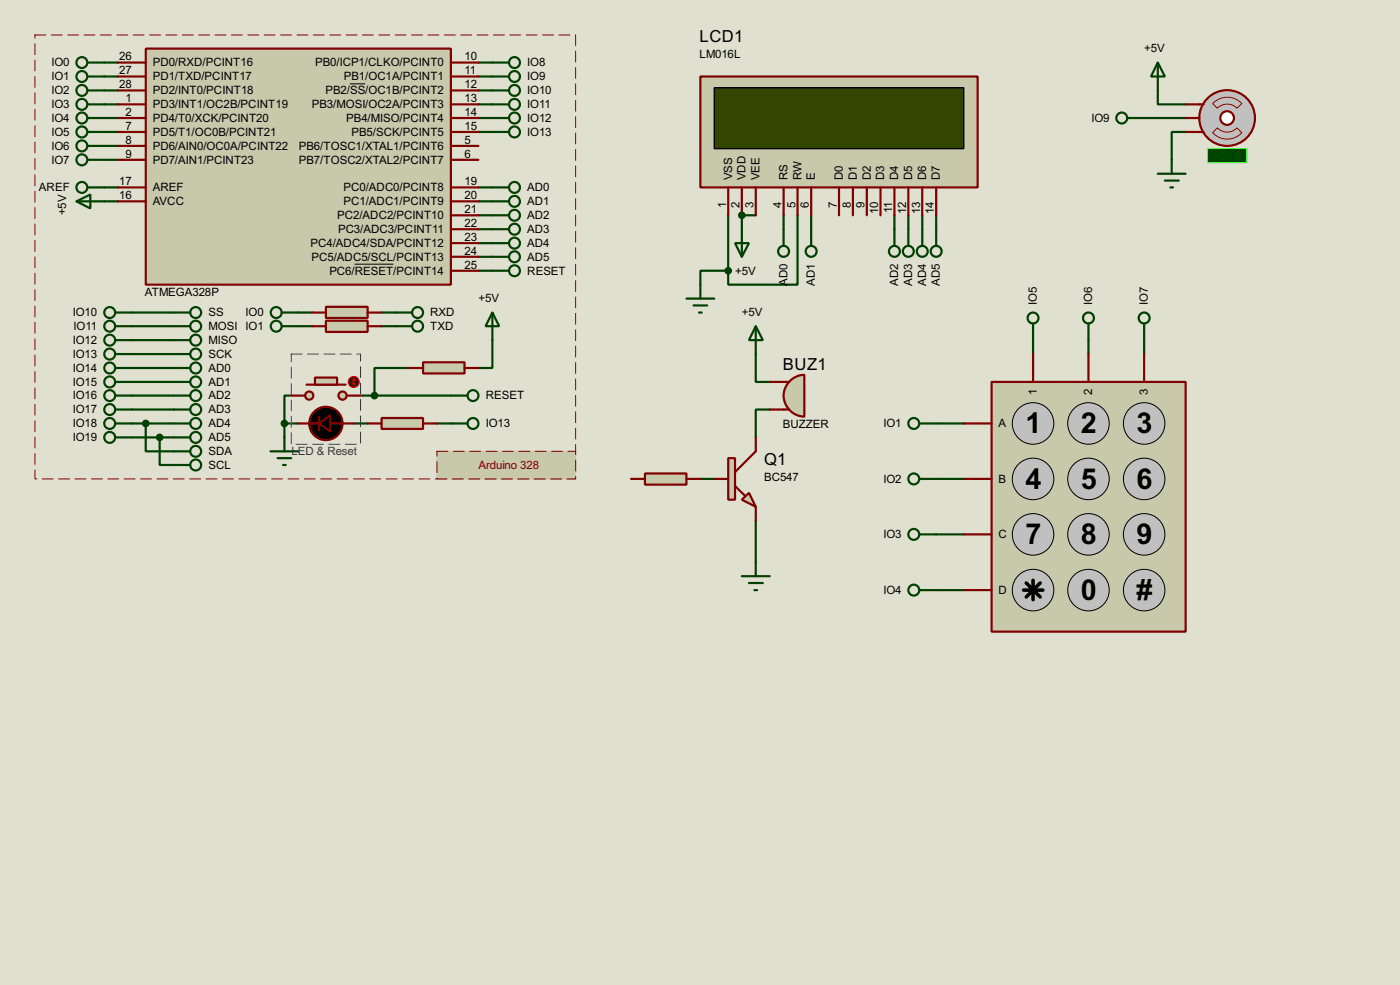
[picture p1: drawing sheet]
<svg xmlns="http://www.w3.org/2000/svg" width="256mm" height="180mm" viewBox="0 0 256 180" stroke-linecap="round" stroke-linejoin="round" font-family="sans-serif">
<path d="M0 0h256.5v180.3h-256.5z" fill="#e0e0d0"/>
<g fill="none" stroke="#004000" stroke-width=".4">
<path d="M19.1 19.1h2.5M19.1 16.6h2.5M19.1 14h2.5M19.1 11.5h2.5M87.7 19.1h2.5M87.7 16.6h2.5M87.7 14h2.5M87.7 11.5h2.5M212.1 16.6v2.5h5.1M19.1 29.3h2.5M19.1 26.7h2.5M19.1 24.2h2.5"/>
<path d="M19.1 21.6h2.5M19.1 34.3h2.5M19.1 36.9h2.5M87.7 24.2h2.5M87.7 21.6h2.5M87.7 34.3h2.5M87.7 36.9h2.5M87.7 39.4h2.5M135.9 39.4h2.6M143.6 39.4v2.6M148.6 39.4v2.6M163.9 39.4v2.6"/>
<path d="M166.4 39.4v2.6M169 39.4v2.6M171.5 39.4v2.6M209.6 21.6h7.6M24.2 57.2h7.6M24.2 59.7h7.6M54.7 57.2h2.5M54.7 59.7h2.5M69.9 57.2h2.5M69.9 59.7h2.5M87.7 42h2.5M87.7 44.5h2.5"/>
<path d="M87.7 47h2.5M87.7 49.6h2.5M24.2 77.5h7.6M24.2 62.3h7.6M24.2 64.8h7.6M24.2 72.4h7.6M24.2 67.4h7.6M24.2 69.9h7.6M24.2 75h7.6M26.7 77.5v5.1h5.1M52.1 77.5h2.6M52.1 77.5v2.6"/>
<path d="M53.4 72.4h-1.3v5.1M64.8 77.5h2.6M66.1 72.4h16.5M75 67.4h-6.4v5M80.1 77.5h2.5M90.2 62.3v5.1h-2.5M138.5 64.8v5.1h2.5M141 75h-2.5v5.1M171.5 77.5h5.1M189.3 62.3v2.5M199.4 62.3v2.5M209.6 62.3v2.5"/>
<path d="M24.2 80.1h7.6M29.3 80.1v5h2.5M128.3 87.7h2.6M171.5 87.7h5.1M171.5 97.8h5.1M171.5 108h5.1"/>
</g>
<circle cx="135.9" cy="39.4" r=".2" fill="#004000"/>
<path d="M133.4 39.4v10.2M135.9 39.4v2.6M146.1 39.4v12.7h-12.7v-2.5M217.2 24.2h-2.5v5.1M133.4 49.6h-5.1v2.5M138.5 95.3v7.6" fill="none" stroke="#004000" stroke-width=".4"/>
<path d="M26.7 8.9h55.9v43.2h-55.9z" fill="#c8c8aa" stroke="#800000" stroke-width=".4"/>
<g fill="none" stroke="#800000" stroke-width=".4">
<path d="M21.6 11.5h5.1M21.6 14h5.1M21.6 19.1h5.1M21.6 16.6h5.1M82.6 11.5h5.1M82.6 14h5.1M82.6 19.1h5.1M82.6 16.6h5.1M21.6 26.7h5.1M21.6 24.2h5.1M21.6 21.6h5.1M21.6 29.3h5.1"/>
<path d="M21.6 36.9h5.1M21.6 34.3h5.1M82.6 26.7h5.1M82.6 24.2h5.1M82.6 21.6h5.1M82.6 29.3h5.1M82.6 39.4h5.1M82.6 36.9h5.1M82.6 34.3h5.1M82.6 49.6h5.1M82.6 47h5.1M82.6 44.5h5.1"/>
<path d="M82.6 42h5.1"/>
</g>
<path d="M64.1 15.4h2.8M65 48.4h7.1" fill="none" stroke="#000" stroke-width=".18"/>
<g fill="none" stroke="#004000" stroke-width=".4">
<path d="M16.1 19.1h3M16.1 16.6h3M16.1 14h3M16.1 11.5h3M90.2 19.1h3.1M90.2 16.6h3.1M90.2 14h3.1M90.2 11.5h3.1M14 36.9l2.6-1.3v2.6zM14 36.9h5.1M16.1 29.3h3M16.1 26.7h3"/>
<path d="M16.1 24.2h3M16.1 21.6h3M16.1 34.3h3M90.2 24.2h3.1M90.2 21.6h3.1M90.2 34.3h3.1M90.2 36.9h3.1M90.2 39.4h3.1M31.8 57.2h3.1M31.8 59.7h3.1M90.2 42h3.1M90.2 44.5h3.1"/>
<path d="M90.2 47h3.1M90.2 49.6h3.1M31.8 62.3h3.1M31.8 64.8h3.1"/>
<circle cx="15" cy="11.5" r="1"/>
<circle cx="15" cy="19.1" r="1"/>
<circle cx="15" cy="14" r="1"/>
<circle cx="15" cy="16.6" r="1"/>
<circle cx="94.2" cy="11.5" r="1"/>
<circle cx="94.2" cy="14" r="1"/>
<circle cx="94.2" cy="19.1" r="1"/>
<circle cx="94.2" cy="16.6" r="1"/>
<circle cx="15" cy="29.3" r="1"/>
<circle cx="15" cy="34.3" r="1"/>
<circle cx="15" cy="26.7" r="1"/>
<circle cx="15" cy="24.2" r="1"/>
<circle cx="15" cy="21.6" r="1"/>
<circle cx="94.2" cy="34.3" r="1"/>
<circle cx="94.2" cy="36.9" r="1"/>
<circle cx="94.2" cy="39.4" r="1"/>
<circle cx="94.2" cy="24.2" r="1"/>
<circle cx="94.2" cy="21.6" r="1"/>
<circle cx="35.8" cy="57.2" r="1"/>
<circle cx="35.8" cy="59.7" r="1"/>
<circle cx="94.2" cy="44.5" r="1"/>
<circle cx="94.2" cy="49.6" r="1"/>
<circle cx="94.2" cy="47" r="1"/>
<circle cx="94.2" cy="42" r="1"/>
<circle cx="35.8" cy="62.3" r="1"/>
<circle cx="35.8" cy="64.8" r="1"/>
</g>
<path d="M77.5 66.3h7.6v2.1h-7.6z" fill="#c8c8aa" stroke="#800000" stroke-width=".4"/>
<path d="M54.7 77.5h3.8M58.5 76.3v2.5M60.5 77.5h4.3M75 67.4h2.5M85.1 67.4h2.6" fill="none" stroke="#800000" stroke-width=".4"/>
<path d="M90.2 57.2l1.3 2.5h-2.5zM90.2 57.2v5.1" fill="none" stroke="#004000" stroke-width=".4"/>
<g fill="#000" stroke="#800000" stroke-width=".4">
<path d="M58.5 77.5l2-1.5v3z"/>
<circle cx="59.7" cy="77.5" r="3.1"/>
</g>
<path d="M69.9 76.5h7.6v2h-7.6z" fill="#c8c8aa" stroke="#800000" stroke-width=".4"/>
<path d="M67.4 77.5h2.5M77.5 77.5h2.6" fill="none" stroke="#800000" stroke-width=".4"/>
<path d="M49.6 82.6h5.1M50.9 83.9h2.5M51.9 85.1h.5M52.1 80.1v2.5" fill="none" stroke="#004000" stroke-width=".4"/>
<path d="M53.4 64.8h12.7v16.5h-12.7z" fill="none" stroke="#e0e0d0" stroke-width=".18"/>
<path d="M53.4 64.8h12.7v16.5h-12.7z" fill="none" stroke="#0000c0" stroke-width=".18" stroke-dasharray="2 1"/>
<path d="M59.7 56.2h7.7v2h-7.7z" fill="#c8c8aa" stroke="#800000" stroke-width=".4"/>
<path d="M57.2 57.2h2.5M67.4 57.2h2.5" fill="none" stroke="#800000" stroke-width=".4"/>
<path d="M59.7 58.7h7.7v2.1h-7.7z" fill="#c8c8aa" stroke="#800000" stroke-width=".4"/>
<path d="M57.2 59.7h2.5M67.4 59.7h2.5" fill="none" stroke="#800000" stroke-width=".4"/>
<g fill="none" stroke="#004000" stroke-width=".4">
<path d="M72.4 57.2h3.1M72.4 59.7h3.1"/>
<circle cx="76.5" cy="57.2" r="1"/>
<circle cx="76.5" cy="59.7" r="1"/>
</g>
<g fill="#c8c8aa" stroke="#800000" stroke-width=".4">
<circle cx="62.7" cy="72.4" r=".75"/>
<circle cx="56.6" cy="72.4" r=".75"/>
</g>
<path d="M56.2 70.4h7.1" fill="none" stroke="#800000" stroke-width=".4"/>
<path d="M57.7 69.1h4.1v1.3h-4.1z" fill="#c8c8aa" stroke="#800000" stroke-width=".4"/>
<path d="M53.4 72.4h2.5M63.6 72.4h2.5" fill="none" stroke="#800000" stroke-width=".4"/>
<circle cx="64.8" cy="69.9" r="1" fill="#400000" stroke="#f00" stroke-width=".2"/>
<path d="M64.6 70.2l.2 .2M64.8 69.4v1M64.8 69.4l-.2 .3M64.8 69.4l.3 .3M65.1 70.2l-.3 .2" fill="none" stroke="#f00" stroke-width=".2"/>
<g fill="none" stroke="#004000" stroke-width=".4">
<path d="M21.1 57.2h3.1M21.1 59.7h3.1M51.6 57.2h3.1M51.6 59.7h3.1M21.1 62.3h3.1M21.1 64.8h3.1M82.6 77.5h3.1M82.6 72.4h3.1"/>
<circle cx="20.1" cy="57.2" r="1"/>
<circle cx="20.1" cy="59.7" r="1"/>
<circle cx="50.6" cy="57.2" r="1"/>
<circle cx="50.6" cy="59.7" r="1"/>
<circle cx="20.1" cy="62.3" r="1"/>
<circle cx="20.1" cy="64.8" r="1"/>
<circle cx="86.6" cy="72.4" r="1"/>
<circle cx="86.6" cy="77.5" r="1"/>
</g>
<g fill="#004000" stroke="#004000" stroke-width=".4">
<circle cx="68.6" cy="72.4" r=".5"/>
<circle cx="52.1" cy="77.5" r=".5"/>
</g>
<path d="M6.4 6.4h99.1v81.3h-99.1z" fill="none" stroke="#e0e0d0" stroke-width=".18"/>
<path d="M6.4 6.4h99.1v81.3h-99.1z" fill="none" stroke="#800000" stroke-width=".18" stroke-dasharray="2 1"/>
<g fill="#c8c8aa">
<path d="M80.1 82.6h25.4v5.1h-25.4z" fill-rule="evenodd"/>
<path d="M80.1 82.6h25.4v5.1h-25.4z" fill-rule="evenodd"/>
</g>
<path d="M80.1 82.6h25.4v5.1h-25.4z" fill="none" stroke="#c8c8aa" stroke-width=".18"/>
<path d="M80.1 82.6h25.4v5.1h-25.4z" fill="none" stroke="#800000" stroke-width=".18" stroke-dasharray="2 1"/>
<g fill="none" stroke="#004000" stroke-width=".4">
<path d="M21.1 67.4h3.1M21.1 69.9h3.1M21.1 72.4h3.1M21.1 75h3.1M21.1 77.5h3.1M31.8 67.4h3.1M31.8 69.9h3.1M31.8 72.4h3.1M31.8 75h3.1M31.8 77.5h3.1M21.1 80.1h3.1M31.8 80.1h3.1"/>
<path d="M31.8 82.6h3.1M31.8 85.1h3.1"/>
<circle cx="20.1" cy="67.4" r="1"/>
<circle cx="20.1" cy="69.9" r="1"/>
<circle cx="20.1" cy="75" r="1"/>
<circle cx="20.1" cy="72.4" r="1"/>
<circle cx="20.1" cy="77.5" r="1"/>
<circle cx="35.8" cy="72.4" r="1"/>
<circle cx="35.8" cy="67.4" r="1"/>
<circle cx="35.8" cy="75" r="1"/>
<circle cx="35.8" cy="69.9" r="1"/>
<circle cx="35.8" cy="77.5" r="1"/>
<circle cx="20.1" cy="80.1" r="1"/>
<circle cx="35.8" cy="82.6" r="1"/>
<circle cx="35.8" cy="85.1" r="1"/>
<circle cx="35.8" cy="80.1" r="1"/>
</g>
<g fill="#004000" stroke="#004000" stroke-width=".4">
<circle cx="26.7" cy="77.5" r=".5"/>
<circle cx="29.2" cy="80.1" r=".5"/>
</g>
<path d="M128.3 14h50.8v20.3h-50.8z" fill="#c8c8aa" stroke="#800000" stroke-width=".4"/>
<path d="M130.9 16.1h45.7v11.1h-45.7z" fill="#324600" stroke="#000" stroke-width=".25"/>
<g fill="none" stroke="#800000" stroke-width=".4">
<path d="M133.4 34.3v5.1M135.9 34.3v5.1M138.5 34.3v5.1M143.6 34.3v5.1M146.1 34.3v5.1M148.6 34.3v5.1M153.7 34.3v5.1M156.3 34.3v5.1M158.8 34.3v5.1M161.3 34.3v5.1M163.9 34.3v5.1M166.4 34.3v5.1"/>
<path d="M169 34.3v5.1M171.5 34.3v5.1"/>
</g>
<path d="M181.7 69.9h35.5v45.7h-35.5z" fill="#c8c8aa" stroke="#800000" stroke-width=".4"/>
<g fill="#c0c0c0" stroke="#000" stroke-width=".18">
<circle cx="189.2" cy="77.5" r="3.8"/>
<circle cx="199.4" cy="77.5" r="3.8"/>
<circle cx="209.6" cy="77.5" r="3.8"/>
<circle cx="189.2" cy="87.7" r="3.8"/>
<circle cx="199.4" cy="87.7" r="3.8"/>
<circle cx="209.6" cy="87.7" r="3.8"/>
<circle cx="189.2" cy="97.8" r="3.8"/>
<circle cx="199.4" cy="97.8" r="3.8"/>
<circle cx="209.6" cy="97.8" r="3.8"/>
<circle cx="189.2" cy="108" r="3.8"/>
<circle cx="199.4" cy="108" r="3.8"/>
<circle cx="209.6" cy="108" r="3.8"/>
</g>
<path d="M187.5 108h3.6M188 106.7l2.6 2.6M189.3 106.2v3.6M190.6 106.7l-2.6 2.6" fill="none" stroke="#000" stroke-width=".65"/>
<path d="M176.6 77.5h5.1M189.3 64.8v5.1M199.4 64.8v5.1M209.6 64.8v5.1M176.6 87.7h5.1M176.6 97.8h5.1M176.6 108h5.1" fill="none" stroke="#800000" stroke-width=".4"/>
<circle cx="224.8" cy="21.6" r="5.1" fill="#c0c0c0" stroke="#800000" stroke-width=".4"/>
<circle cx="224.8" cy="21.6" r="1.25" fill="#feffff" stroke="#800000" stroke-width=".4"/>
<path d="M219.8 19.1h.7M219.8 24.2h.7" fill="none" stroke="#800000" stroke-width=".4"/>
<path d="M221.3 27.2h7.1v2.6h-7.1z" fill="#004000" stroke="#0f0" stroke-width=".2"/>
<path d="M222.2 19a3.7 3.7 0 0 1 5.3 0l-.9 .8a2.53 2.53 0 0 0-3.6 0zM223 23.4a2.46 2.46 0 0 0 3.6 0l.9 .9a3.7 3.7 0 0 1-5.3 0z" fill="none" stroke="#800000" stroke-width=".18"/>
<path d="M217.2 19.1h2.6M217.2 21.6h2.6M217.2 24.2h2.6" fill="none" stroke="#800000" stroke-width=".4"/>
<path d="M144.7 69.8a3.8 3.8 0 0 1 2.7-1.2v7.7a3.8 3.8 0 0 1-3.5-2.4 3.8 3.8 0 0 1 .8-4.1z" fill-rule="evenodd" fill="#c8c8aa" stroke="#800000" stroke-width=".4"/>
<path d="M141 75h3.6M141 69.9h3.6" fill="none" stroke="#800000" stroke-width=".4"/>
<path d="M135.9 91.5l1.3-1.3 1.3 2.6z" fill="#c8c8aa" stroke="#800000" stroke-width=".4"/>
<path d="M133.4 83.9h1.3v7.6h-1.3z" fill="#c8c8aa" stroke="#800000" stroke-width=".4"/>
<path d="M130.9 87.7h2.5M134.7 89l1.8 1.7M138.5 80.1v2.5l-3.8 3.8M138.5 92.8v2.5" fill="none" stroke="#800000" stroke-width=".4"/>
<g fill="none" stroke="#004000" stroke-width=".4">
<path d="M143.6 42v3M148.6 42v3M163.9 42v3M166.4 42v3M169 42v3M171.5 42v3"/>
<circle cx="143.5" cy="46" r="1"/>
<circle cx="148.6" cy="46" r="1"/>
<circle cx="163.8" cy="46" r="1"/>
<circle cx="166.4" cy="46" r="1"/>
<circle cx="168.9" cy="46" r="1"/>
<circle cx="171.5" cy="46" r="1"/>
</g>
<path d="M118.2 86.7h7.6v2h-7.6z" fill="#c8c8aa" stroke="#800000" stroke-width=".4"/>
<path d="M115.6 87.7h2.6M125.8 87.7h2.5" fill="none" stroke="#800000" stroke-width=".4"/>
<g fill="none" stroke="#004000" stroke-width=".4">
<path d="M212.1 11.5l1.3 2.5h-2.5zM212.1 11.5v5.1M206.6 21.6h3M212.1 31.8h5.1M213.4 33.1h2.6M214.4 34.3h.5M214.7 29.3v2.5M125.8 54.7h5.1M127.1 55.9h2.5M128.1 57.2h.5M128.3 52.1v2.6M134.7 44.5h2.5l-1.3 2.5z"/>
<path d="M135.9 42v5M138.5 59.7l1.3 2.6h-2.6zM138.5 59.7v5.1M189.3 59.2v3.1M199.4 59.2v3.1M209.6 59.2v3.1M168.5 77.5h3M168.5 87.7h3M168.5 97.8h3M135.9 105.5h5.1M137.2 106.7h2.6M138.2 108h.5"/>
<path d="M138.5 102.9v2.6M168.5 108h3"/>
<circle cx="205.5" cy="21.6" r="1"/>
<circle cx="189.2" cy="58.2" r="1"/>
<circle cx="199.4" cy="58.2" r="1"/>
<circle cx="209.6" cy="58.2" r="1"/>
<circle cx="167.4" cy="77.5" r="1"/>
<circle cx="167.4" cy="97.8" r="1"/>
<circle cx="167.4" cy="87.7" r="1"/>
<circle cx="167.4" cy="108" r="1"/>
</g>
<g fill="#004000" stroke="#004000" stroke-width=".4">
<circle cx="135.9" cy="39.4" r=".5"/>
<circle cx="133.4" cy="49.6" r=".5"/>
</g>
<g font-size="5.9">
<text x="187.9" y="79.3">1</text>
<text x="198" y="79.3">2</text>
<text x="208.2" y="79.3">3</text>
<text x="187.9" y="89.5">4</text>
<text x="198" y="89.5">5</text>
<text x="208.2" y="89.5">6</text>
<text x="187.9" y="99.6">7</text>
<text x="198" y="99.6">8</text>
<text x="208.2" y="99.6">9</text>
<text x="198" y="109.8">0</text>
<text x="208.2" y="109.8">#</text>
</g>
<g font-size="3.4">
<text x="128.2" y="7.6">LCD1</text>
<text x="143.4" y="67.8">BUZ1</text>
<text x="140" y="85.2">Q1</text>
</g>
<g font-size="2.4">
<text x="21.9" y="11.1">26</text>
<text x="85.1" y="11.1">10</text>
<text x="128.1" y="10.6">LM016L</text>
<text x="209.6" y="9.6">+5V</text>
<text x="9.4" y="17.3">IO2</text>
<text x="9.4" y="14.7">IO1</text>
<text x="9.4" y="12.2">IO0</text>
<text x="21.9" y="16.2">28</text>
<text x="21.9" y="13.6">27</text>
<text x="28" y="17.3">PD2/INT0/PCINT18</text>
<text x="28" y="14.7">PD1/TXD/PCINT17</text>
<text x="28" y="12.2">PD0/RXD/PCINT16</text>
<text x="57.7" y="12.2">PB0/ICP1/CLKO/PCINT0</text>
<text x="59.6" y="17.3">PB2/SS/OC1B/PCINT2</text>
<text x="63" y="14.7">PB1/OC1A/PCINT1</text>
<text x="85.1" y="13.6">11</text>
<text x="85.1" y="16.2">12</text>
<text x="96.6" y="12.2">IO8</text>
<text x="96.6" y="14.7">IO9</text>
<text x="96.6" y="17.3">IO10</text>
<text x="9.4" y="22.3">IO4</text>
<text x="9.4" y="19.8">IO3</text>
<text x="23" y="23.8">7</text>
<text x="23" y="21.2">2</text>
<text x="23" y="18.7">1</text>
<text x="28" y="22.3">PD4/T0/XCK/PCINT20</text>
<text x="28" y="19.8">PD3/INT1/OC2B/PCINT19</text>
<text x="57.1" y="19.8">PB3/MOSI/OC2A/PCINT3</text>
<text x="63.4" y="22.3">PB4/MISO/PCINT4</text>
<text x="85.1" y="18.7">13</text>
<text x="85.1" y="21.2">14</text>
<text x="85.1" y="23.8">15</text>
<text x="96.6" y="19.8">IO11</text>
<text x="96.6" y="22.3">IO12</text>
<text x="199.9" y="22.3">IO9</text>
<text x="9.4" y="30">IO7</text>
<text x="9.4" y="27.4">IO6</text>
<text x="9.4" y="24.9">IO5</text>
<text x="23" y="26.3">8</text>
<text x="23" y="28.9">9</text>
<text x="28" y="27.4">PD6/AIN0/OC0A/PCINT22</text>
<text x="28" y="24.9">PD5/T1/OC0B/PCINT21</text>
<text x="28" y="30">PD7/AIN1/PCINT23</text>
<text x="54.7" y="30">PB7/TOSC2/XTAL2/PCINT7</text>
<text x="54.7" y="27.4">PB6/TOSC1/XTAL1/PCINT6</text>
<text x="64.4" y="24.9">PB5/SCK/PCINT5</text>
<text x="85.1" y="28.9">6</text>
<text x="85.1" y="26.3">5</text>
<text x="96.6" y="24.9">IO13</text>
<text x="7.1" y="35">AREF</text>
<text x="21.9" y="33.9">17</text>
<text x="28" y="35">AREF</text>
<text x="62.9" y="35">PC0/ADC0/PCINT8</text>
<text x="85.1" y="33.9">19</text>
<text x="96.6" y="35">AD0</text>
<text x="134.1" y="33" transform="rotate(-90 134.1 33)">VSS</text>
<text x="136.6" y="33" transform="rotate(-90 136.6 33)">VDD</text>
<text x="139.2" y="33" transform="rotate(-90 139.2 33)">VEE</text>
<text x="144.3" y="33" transform="rotate(-90 144.3 33)">RS</text>
<text x="146.8" y="33" transform="rotate(-90 146.8 33)">RW</text>
<text x="149.3" y="33" transform="rotate(-90 149.3 33)">E</text>
<text x="154.4" y="33" transform="rotate(-90 154.4 33)">D0</text>
<text x="157" y="33" transform="rotate(-90 157 33)">D1</text>
<text x="159.5" y="33" transform="rotate(-90 159.5 33)">D2</text>
<text x="162" y="33" transform="rotate(-90 162 33)">D3</text>
<text x="164.6" y="33" transform="rotate(-90 164.6 33)">D4</text>
<text x="167.1" y="33" transform="rotate(-90 167.1 33)">D5</text>
<text x="169.7" y="33" transform="rotate(-90 169.7 33)">D6</text>
<text x="172.2" y="33" transform="rotate(-90 172.2 33)">D7</text>
<text x="12.2" y="39.4" transform="rotate(-90 12.2 39.4)">+5V</text>
<text x="21.9" y="36.5">16</text>
<text x="28" y="37.6">AVCC</text>
<text x="61.8" y="40.1">PC2/ADC2/PCINT10</text>
<text x="62.9" y="37.6">PC1/ADC1/PCINT9</text>
<text x="85.1" y="41.6">22</text>
<text x="85.1" y="39">21</text>
<text x="85.1" y="36.5">20</text>
<text x="96.6" y="37.6">AD1</text>
<text x="96.6" y="40.1">AD2</text>
<text x="133" y="38" transform="rotate(-90 133 38)">1</text>
<text x="135.5" y="38" transform="rotate(-90 135.5 38)">2</text>
<text x="138.1" y="38" transform="rotate(-90 138.1 38)">3</text>
<text x="143.2" y="38" transform="rotate(-90 143.2 38)">4</text>
<text x="145.7" y="38" transform="rotate(-90 145.7 38)">5</text>
<text x="148.2" y="38" transform="rotate(-90 148.2 38)">6</text>
<text x="153.3" y="38" transform="rotate(-90 153.3 38)">7</text>
<text x="155.9" y="38" transform="rotate(-90 155.9 38)">8</text>
<text x="158.4" y="38" transform="rotate(-90 158.4 38)">9</text>
<text x="160.9" y="39.2" transform="rotate(-90 160.9 39.2)">10</text>
<text x="163.5" y="39" transform="rotate(-90 163.5 39)">11</text>
<text x="166" y="39.2" transform="rotate(-90 166 39.2)">12</text>
<text x="168.6" y="39.2" transform="rotate(-90 168.6 39.2)">13</text>
<text x="171.1" y="39.1" transform="rotate(-90 171.1 39.1)">14</text>
<text x="56.9" y="45.2">PC4/ADC4/SDA/PCINT12</text>
<text x="57.1" y="47.7">PC5/ADC5/SCL/PCINT13</text>
<text x="61.9" y="42.7">PC3/ADC3/PCINT11</text>
<text x="85.1" y="46.6">24</text>
<text x="85.1" y="44.1">23</text>
<text x="96.6" y="42.7">AD3</text>
<text x="96.6" y="45.2">AD4</text>
<text x="96.6" y="47.7">AD5</text>
<text x="60.3" y="50.3">PC6/RESET/PCINT14</text>
<text x="85.1" y="49.2">25</text>
<text x="96.6" y="50.3">RESET</text>
<text x="134.7" y="50.3">+5V</text>
<text x="144.3" y="52.4" transform="rotate(-90 144.3 52.4)">AD0</text>
<text x="149.3" y="52.4" transform="rotate(-90 149.3 52.4)">AD1</text>
<text x="164.6" y="52.4" transform="rotate(-90 164.6 52.4)">AD2</text>
<text x="167.1" y="52.4" transform="rotate(-90 167.1 52.4)">AD3</text>
<text x="169.7" y="52.4" transform="rotate(-90 169.7 52.4)">AD4</text>
<text x="172.2" y="52.4" transform="rotate(-90 172.2 52.4)">AD5</text>
<text x="13.3" y="57.9">IO10</text>
<text x="26.5" y="54.2">ATMEGA328P</text>
<text x="38.2" y="57.9">SS</text>
<text x="45" y="57.9">IO0</text>
<text x="78.8" y="57.9">RXD</text>
<text x="87.7" y="55.4">+5V</text>
<text x="135.9" y="57.9">+5V</text>
<text x="190" y="55.9" transform="rotate(-90 190 55.9)">IO5</text>
<text x="200.1" y="55.9" transform="rotate(-90 200.1 55.9)">IO6</text>
<text x="210.3" y="55.9" transform="rotate(-90 210.3 55.9)">IO7</text>
<text x="13.3" y="63">IO12</text>
<text x="13.3" y="65.5">IO13</text>
<text x="13.5" y="60.4">IO11</text>
<text x="38.2" y="60.4">MOSI IO1</text>
<text x="38.2" y="63">MISO</text>
<text x="38.2" y="65.5">SCK</text>
<text x="78.8" y="60.4">TXD</text>
<text x="13.3" y="68.1">IO14</text>
<text x="13.3" y="70.6">IO15</text>
<text x="38.2" y="68.1">AD0</text>
<text x="38.2" y="70.6">AD1</text>
<text x="13.3" y="73.1">IO16</text>
<text x="13.3" y="75.7">IO17</text>
<text x="38.2" y="73.1">AD2</text>
<text x="38.2" y="75.7">AD3</text>
<text x="89" y="73.1">RESET</text>
<text x="190" y="72.3" transform="rotate(-90 190 72.3)">1</text>
<text x="200.1" y="72.3" transform="rotate(-90 200.1 72.3)">2</text>
<text x="210.3" y="72.3" transform="rotate(-90 210.3 72.3)">3</text>
<text x="13.3" y="78.2">IO18</text>
<text x="13.3" y="80.8">IO19</text>
<text x="38.2" y="78.2">AD4</text>
<text x="38.2" y="80.8">AD5</text>
<text x="38.2" y="83.3">SDA</text>
<text x="89" y="78.2">IO13</text>
<text x="143.4" y="78.3">BUZZER</text>
<text x="161.8" y="78.2">IO1</text>
<text x="182.9" y="78.2">A</text>
<text x="38.2" y="85.8">SCL</text>
<text x="140" y="88.1">BC547</text>
<text x="161.8" y="88.4">IO2</text>
<text x="182.9" y="88.4">B</text>
<text x="161.8" y="98.5">IO3</text>
<text x="182.9" y="98.5">C</text>
<text x="161.8" y="108.7">IO4</text>
<text x="182.9" y="108.7">D</text>
</g>
<text font-size="2.4" fill="#008000" x="222.2" y="29.2">+88.8</text>
<text font-size="2.4" fill="#0000c0" x="53.4" y="83.2">LED &amp; Reset</text>
<text font-size="2.4" fill="#800000" x="87.7" y="85.7">Arduino 328</text>
</svg>
